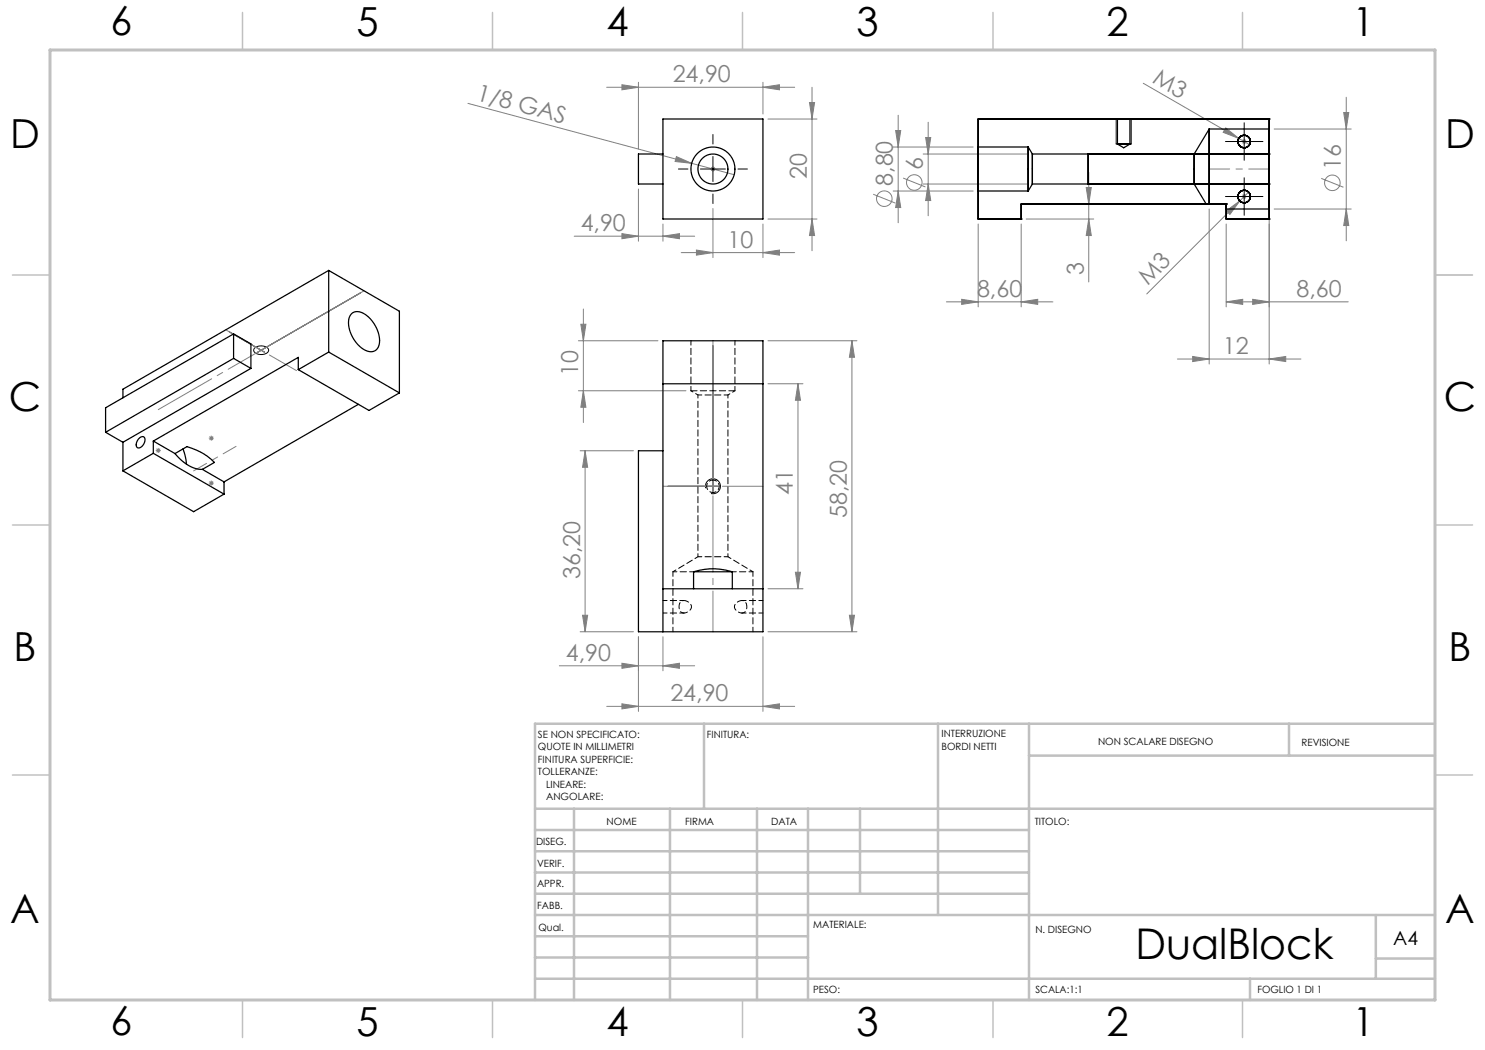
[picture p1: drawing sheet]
<svg xmlns="http://www.w3.org/2000/svg" width="297mm" height="210mm" viewBox="0 0 297 210" stroke-linecap="round" stroke-linejoin="round" font-family="sans-serif">
<g fill="none" stroke="#808080" stroke-width=".2">
<path d="M121.3 17.5h37.6M124.4 16.9l3.3 .6-3.3 .5zM127.7 16.5v13.3M152.6 17.5l3.3-.6v1.1zM152.6 16.5v6.3M162.4 17.5v32.7M228.7 16.7l21.2 12.2M269.2 19.5v28.7M93.6 20.7l44.7 12M127.7 37.8v10.4M135.3 31.3l3 1.4-3.3-.4zM138.3 32.7l8.5 2.2"/>
<path d="M142.1 33.8h1M142.2 33.5l.7 .7M142.6 33.3v1M142.9 33.5l-.7 .7M153.6 23.8h9.8M161.9 20.5h1l-.5 3.3zM174.6 38.8l4.5 1.8M178.6 29.4h16M178.6 38.2h16M179.1 26.1h1l-.5 3.3zM179.6 38.2l.5 3.3h-1zM179.6 23.1v21.5"/>
<path d="M180.6 35.6l4.5 1.8M184.6 30.8h20.9M184.6 36.8h20.9M185.1 27.5h1l-.5 3.3zM185.6 36.8l.5 3.3h-1zM185.6 24.5v18.7M217.2 37.5h1.1l-.5 3.3zM217.8 34.5v21.9M245.1 25.6l2.7 2.1-3.2-1.2zM248.3 39.3h1M248.3 28.3h1M248.5 39l.7 .7"/>
<path d="M248.5 28l.7 .7M248.8 27.8v1M248.8 38.8v1M249.2 28l-.7 .7M249.7 38.4l-1.7 1.8M253.8 34.8v38M254.8 25.8h15.4M264.2 35.7l4.5 1.8M268.7 22.5h1.1l-.6 3.3zM72.1 58.6l-20.6 11.9M114.8 47.2h24.1M124.4 46.7l3.3 .5-3.3 .5z"/>
<path d="M132.6 47.2l3.3-.5v1zM132.6 44.8v3.4M136.2 50.5h22.7M139.3 50l3.3 .5-3.3 .5zM142.6 41.7v9.8M152.6 50.5l3.3-.5v1zM152.6 44.8v6.7M153.6 43.8h9.8M162.4 43.8l.5 3.3h-1zM192.3 59.9l3.3 .5-3.3 .5zM195.6 44.8v16.6M204.2 44.8v16.6"/>
<path d="M205.2 43.8h13.6M217.8 43.8l.5 3.3h-1.1zM241.8 41.8v31M245.2 44.8v16.6M245.3 42.2l2.7-2-2 2.7zM248 40.2l-18.7 18.6M250.5 59.9l3.3 .5-3.3 .5zM254.8 41.8h15.4M269.2 41.8l.6 3.3h-1.1zM45.9 66.4l7 4.1M115.7 68.2h15.9M115.7 78.2h21.5"/>
<path d="M116.2 64.9h1l-.5 3.3zM116.7 78.2l.5 3.3h-1zM116.7 61.8v22.7M142.6 69.2v29.1M153.6 76.8h7M153.6 68.2h17.8M159.6 76.8l.5 3.3h-1zM159.6 76.8v41M170.4 68.2v58.2M170.4 68.2l.5 3.3h-1zM189.3 60.4h21.3M204.2 60.4l3.3-.5v1z"/>
<path d="M235.5 71.8h24.7M238.5 71.3l3.3 .5-3.3 .5zM245.2 60.4l3.3-.5v1zM245.2 60.4h24.5M253.8 71.8l3.3-.5v1zM31.2 90.1h1M31.3 89.7l.7 .7M31.7 89.6v1M32 89.7l-.7 .7M41.8 96.6h1M41.8 87.6h1M41.9 96.3l.7 .7"/>
<path d="M41.9 87.3l.7 .7M42.3 87.1v1M42.3 96.1v1M42.6 96.3l-.7 .7M42.6 87.3l-.7 .7M116 90.2h10.7M117 90.2v36.2M117 90.2l.5 3.3h-1zM133.6 97.3h10M153.6 117.8h7M159.1 114.5h1l-.5 3.3zM111.9 133.2h27"/>
<path d="M116 126.4h10.7M116.5 123.1h1l-.5 3.3zM124.4 132.7l3.3 .5-3.3 .5zM127.7 127.4v14.9M132.6 133.2l3.3-.5v1zM132.6 127.4v6.8M152.6 127.4v14.9M153.6 126.4h17.8M169.9 123.1h1l-.5 3.3zM121.3 141.3h37.6M124.4 140.8l3.3 .5-3.3 .5zM152.6 141.3l3.3-.5v1z"/>
<circle cx="176.9" cy="39.7" r="1.56"/>
<circle cx="182.9" cy="36.5" r="1.56"/>
<circle cx="266.5" cy="36.6" r="1.56"/>
</g>
<path d="M140.1 33.8h5M142.6 31.3v5M223.2 23.8v5M226.2 23.8v5M246.3 39.3h5M246.3 28.3h5M248.8 25.8v5M248.8 36.8v5M50.9 69.6a1.91 1.91 0 0 1 2.8 .4 1.58 1.58 0 0 1-2.3 .8l-.3-.2a.59 .59 0 0 1-.2-1zM141.1 97.6a1.5 1.5 0 0 1 1.4-1.8 1.5 1.5 0 0 1 1.6 1.6 1.5 1.5 0 0 1-1.9 1.3" fill="none" stroke="#000" stroke-width=".2"/>
<path d="M287 55h7.5M287 144.8v55.2h-187.2" fill="none" stroke="#c0c0c0" stroke-width=".2"/>
<g fill="none" stroke="#c0c0c0" stroke-width=".5">
<path d="M140.8 144.8v17M187.6 144.8v38.2M205.8 144.8v55.2M205.8 151.1h81.2M257.8 144.8v6.3M287 144.8h-180v55.2M107 161.8h180M107 178.8h98.8M107 174.5h98.8M107 170.3h98.8M107 166h98.8M114.8 161.8v38.2"/>
<path d="M134 161.8v38.2M151.4 161.8v38.2M161.6 161.8v38.2M172 161.8v17M107 195.8h180M107 191.5h54.6M107 187.3h54.6M107 183h180M250 195.8v4.2M275.2 183v12.8M275.2 191.7h11.8"/>
</g>
<g fill="none" stroke="#c0c0c0" stroke-width=".3">
<path d="M48.5 2.5v7.5M98.5 2.5v7.5M148.5 2.5v7.5M198.6 2.5v7.5M248.5 2.5v7.5M2.5 55h7.5M287 55h7.5M2.5 105h7.5M287 105h7.5M2.5 155h7.5M287 155h7.5M48.5 200v7.5"/>
<path d="M98.5 200v7.5M148.5 200v7.5M198.6 200v7.5M248.5 200v7.5"/>
</g>
<path d="M10 10h277v190h-277z" fill="none" stroke="#c0c0c0" stroke-width=".6"/>
<path d="M137.6 33.8h-1.9M142.6 28.8v-1.9M142.6 38.8v1.9M147.6 33.8h1.9M246.3 39.3h-1.2M246.3 28.3h-1.2M248.8 36.8v-1.2M248.8 25.8v-1.2M248.8 30.8v1.3M251.3 39.3h1.3M251.3 28.3h1.3M248.8 41.8v1.3" fill="none" stroke="#000" stroke-width=".2" stroke-dasharray="15.2 1.3 1.3 1.3"/>
<path d="M241.8 33.8h12" fill="none" stroke="#808080" stroke-width=".2" stroke-dasharray="15.2 1.3 1.3 1.3" stroke-dashoffset="11.1"/>
<path d="M31.7 81.9l41.1-23.7" fill="none" stroke="#808080" stroke-width=".2" stroke-dasharray="15.2 1.3 1.3 1.3" stroke-dashoffset="2.9"/>
<path d="M59.3 74.1l-14.1-8.1" fill="none" stroke="#808080" stroke-width=".2" stroke-dasharray="15.2 1.3 1.3 1.3" stroke-dashoffset="9"/>
<path d="M47.2 89.3l-8.5 4.9" fill="none" stroke="#808080" stroke-width=".2" stroke-dasharray="15.2 1.3 1.3 1.3" stroke-dashoffset="12.2"/>
<path d="M152.6 97.3h-20M142.6 126.4v-58.2" fill="none" stroke="#808080" stroke-width=".2" stroke-dasharray="15.2 1.3 1.3 1.3" stroke-dashoffset="7.1"/>
<path d="M223.2 28.8h3" fill="none" stroke="#000" stroke-width=".2" stroke-dasharray="1.3 .6" stroke-dashoffset=".1"/>
<g fill="#808080">
<path d="M245.1 25.6l2.7 2.1-3.2-1.2z"/>
<path d="M135.3 31.3l3 1.4-3.3-.4z"/>
<path d="M245.3 42.2l2.7-2-2 2.7z"/>
<path d="M152.6 17.5l3.3-.6v1.1zM124.4 16.9l3.3 .6-3.3 .5zM204.2 60.4l3.3-.5v1zM192.3 59.9l3.3 .5-3.3 .5zM250.5 59.9l3.3 .5-3.3 .5zM245.2 60.4l3.3-.5v1zM132.6 133.2l3.3-.5v1zM124.4 132.7l3.3 .5-3.3 .5z"/>
<path d="M139.3 50l3.3 .5-3.3 .5zM152.6 50.5l3.3-.5v1zM124.4 46.7l3.3 .5-3.3 .5zM132.6 47.2l3.3-.5v1z"/>
<path d="M124.4 140.8l3.3 .5-3.3 .5zM152.6 141.3l3.3-.5v1z"/>
<path d="M238.5 71.3l3.3 .5-3.3 .5zM253.8 71.8l3.3-.5v1z"/>
<path d="M162.4 43.8l.5 3.3h-1zM161.9 20.5h1l-.5 3.3z"/>
<path d="M268.7 22.5h1.1l-.6 3.3zM269.2 41.8l.6 3.3h-1.1zM185.1 27.5h1l-.5 3.3zM185.6 36.8l.5 3.3h-1zM179.1 26.1h1l-.5 3.3zM179.6 38.2l.5 3.3h-1zM217.2 37.5h1.1l-.5 3.3zM217.8 43.8l.5 3.3h-1.1zM159.6 76.8l.5 3.3h-1zM159.1 114.5h1l-.5 3.3zM116.2 64.9h1l-.5 3.3zM116.7 78.2l.5 3.3h-1z"/>
<path d="M170.4 68.2l.5 3.3h-1zM169.9 123.1h1l-.5 3.3zM117 90.2l.5 3.3h-1zM116.5 123.1h1l-.5 3.3z"/>
</g>
<g fill="none" stroke="#000" stroke-width=".25">
<path d="M132.6 23.8h20v20h-20zM132.6 30.8h-4.9v6h4.9M195.6 29.4v8.8zM195.6 23.8h58.2M195.6 29.4h10l.9 1.4h47.3M195.6 23.8v20M195.6 23.8h.1M205.6 29.4v8.8zM206.5 30.8v6zM217.6 30.8v6M217.6 36.8h.1M217.6 30.8h.1"/>
<path d="M223.5 23.8h2.5zM223.5 28.8h2.5zM223.5 23.8v5M226 23.8v5l-1.3 .8-1.2-.8M238.8 30.8v6zM238.8 36.8l2.4 4M241.8 25.8v15zM253.8 25.8v16zM253.8 36.8h-47.3l-.9 1.4h-10M253.8 25.8h-12l-3 5M253.8 23.8v20M253.8 23.8h.1"/>
<path d="M253.8 36.8h.1M253.8 30.8h.1M65.7 54.1l-41.1 23.7v1.8M65.7 54.1v16.3M65.7 54.1l14.2 8.1v16.4M195.6 43.8h8.6M195.6 43.8h.1M204.2 43.8h.1M204.2 40.8h.1M204.2 40.8h41M204.2 40.8v3M241.2 40.8h.6z"/>
<path d="M245.2 40.8v1zM245.2 43.8h8.6M245.2 41.8h8.6M245.2 40.8v3M245.2 43.8h.1M245.2 40.8h.1M253.8 43.8h.1M46.7 66.8l3.5 2v4.9M46.7 71.7l-25.6 14.8M46.7 71.7l3.5 2M46.7 66.8v4.9M46.7 66.8l-25.6 14.8v4.9"/>
<path d="M50.2 73.7l-25.6 14.8M59.7 73.9v-2.4l-29 16.7M59.7 73.9l14.1 8.2 6.1-3.5M65.7 70.4l-6 3.5M65.7 70.4l14.2 8.2M70.4 62.7a2.63 2.63 0 0 1 3.4 .8 5.9 5.9 0 0 1 1.9 5.9 1.94 1.94 0 0 1-3.1 .4 6.3 6.3 0 0 1-2.7-6.4zM132.6 76.8h20M21.1 86.5l3.5 2M24.6 88.5v5.7M24.6 94.2l14.1 8.1 6.1-3.5M27.8 87.7a.67 .67 0 0 1 .9-.3 .67 .67 0 0 1 .2 1 1.21 1.21 0 0 1-1.5 1 1.46 1.46 0 0 1 .4-1.7zM30.7 90.7l-6.1 3.5"/>
<path d="M30.7 88.2v2.5M30.7 88.2l4.3 2.5M30.7 90.7l14.1 8.1M35 90.7l2.4-1.4 1.9 .7 1.5 .8 2.1 1.7-2.4 1.4M35 90.7a7.5 7.5 0 0 0 5.5 3.2M36.6 89.8l.5 1.7 .2 1.3M40.5 93.9l4.3 2.5M44.8 96.4v2.4M71.7 80.9l-26.9 15.5M132.6 90.2h-4.9v36.2h24.9v-58.2h-20v58.2M132.6 117.8h20M138.7 114.4h7.8"/>
<path d="M138.7 114.4a12.8 12.8 0 0 1 7.8 0M138.7 114.4v3.4M146.5 114.4v3.4"/>
<circle cx="142.6" cy="33.8" r="4.4"/>
<circle cx="142.6" cy="33.8" r="3"/>
<circle cx="248.8" cy="39.3" r="1.25"/>
<circle cx="248.8" cy="28.3" r="1.25"/>
</g>
<path d="M139.6 79h6M142.6 96a1.25 1.25 0 0 1 1.1 1.8 1.25 1.25 0 0 1-2.1 .2 1.25 1.25 0 0 1 .7-2h.3M138.7 114.4h-4.1M145.6 111.3h-6M150.6 114.4h-4.1M136.8 122.6a1.28 1.28 0 0 0 1.4-1.7 1.23 1.23 0 0 0-1.2-.8 1.23 1.23 0 0 0-1.1 .8l-.1 .2a1.15 1.15 0 0 0 1 1.5M148.4 122.6a1.36 1.36 0 0 0 .5-2.4 1.4 1.4 0 0 0-2 1.5 1.71 1.71 0 0 0 1.5 .9" fill="none" stroke="#000" stroke-width=".2" stroke-dasharray="1.3 .6" stroke-dashoffset=".5"/>
<path d="M138.2 78.2h8.8M148.4 120.1h.1" fill="none" stroke="#000" stroke-width=".2" stroke-dasharray="1.3 .6"/>
<path d="M134.6 114.4v12M150.6 126.4v-12" fill="none" stroke="#000" stroke-width=".2" stroke-dasharray="1.3 .6" stroke-dashoffset=".3"/>
<path d="M139.6 111.3l-5 3.1M150.6 114.4l-5-3.1" fill="none" stroke="#000" stroke-width=".2" stroke-dasharray="1.3 .6" stroke-dashoffset=".6"/>
<path d="M138.2 68.2v10M147 78.2v-10M132.6 122.6h4.2M136.8 120.1h-4.2M148.4 122.6h4.2M152.6 120.1h-4.2" fill="none" stroke="#000" stroke-width=".2" stroke-dasharray="1.3 .6" stroke-dashoffset=".4"/>
<path d="M138.2 78.2l1.4 .8M145.6 79l1.4-.8" fill="none" stroke="#000" stroke-width=".2" stroke-dasharray="1.3 .6" stroke-dashoffset=".8"/>
<path d="M139.6 79v32.3M145.6 111.3v-32.3" fill="none" stroke="#000" stroke-width=".2" stroke-dasharray="1.3 .6" stroke-dashoffset=".7"/>
<text font-size="8.5" x="227.1" y="191.7">DualBlock</text>
<g font-size="8">
<text x="22.1" y="7.1">6</text>
<text x="71.3" y="7.1">5</text>
<text x="121.3" y="7.1">4</text>
<text x="171.3" y="7.1">3</text>
<text x="221.3" y="7.1">2</text>
<text x="270.5" y="7.1">1</text>
<text x="2" y="29.6">D</text>
<text x="289" y="29.6">D</text>
<text x="1.8" y="82.1">C</text>
<text x="288.8" y="82.1">C</text>
<text x="2.7" y="132.1">B</text>
<text x="289.7" y="132.1">B</text>
<text x="2" y="184.6">A</text>
<text x="289" y="184.6">A</text>
<text x="22.1" y="207.1">6</text>
<text x="71.3" y="207.1">5</text>
<text x="121.3" y="207.1">4</text>
<text x="171.3" y="207.1">3</text>
<text x="221.3" y="207.1">2</text>
<text x="270.5" y="207.1">1</text>
</g>
<g font-size="4.7" fill="#808080">
<text x="134.5" y="16.4">24,90</text>
<text x="230.3" y="16.4" transform="rotate(30 230.3 16.4)">M3</text>
<text x="95.1" y="20" transform="rotate(15 95.1 20)">1/8 GAS</text>
<text x="161.4" y="35.8" transform="rotate(-90 161.4 35.8)">20</text>
<text x="184.6" y="33.9" transform="rotate(-90 184.6 33.9)">6</text>
<text x="268.2" y="34" transform="rotate(-90 268.2 34)">16</text>
<text x="178.6" y="37.2" transform="rotate(-90 178.6 37.2)">8,80</text>
<text x="116.1" y="46.2">4,90</text>
<text x="145.5" y="49.5">10</text>
<text x="195.4" y="59.4">8,60</text>
<text x="216.7" y="55.1" transform="rotate(-90 216.7 55.1)">3</text>
<text x="229.6" y="57.2" transform="rotate(-45 229.6 57.2)">M3</text>
<text x="259.3" y="59.4">8,60</text>
<text x="244.6" y="70.8">12</text>
<text x="115.7" y="75.2" transform="rotate(-90 115.7 75.2)">10</text>
<text x="158.6" y="99.1" transform="rotate(-90 158.6 99.1)">41</text>
<text x="169.4" y="103.6" transform="rotate(-90 169.4 103.6)">58,20</text>
<text x="116" y="115.9" transform="rotate(-90 116 115.9)">36,20</text>
<text x="113.2" y="132.1">4,90</text>
<text x="134.1" y="140.3">24,90</text>
</g>
<text font-size="3.9" x="278.6" y="189">A4</text>
<g font-size="2">
<text x="107.6" y="147.6">SE NON SPECIFICATO:</text>
<text x="141.4" y="147.6">FINITURA:</text>
<text x="188.3" y="147.5">INTERRUZIONE</text>
<text x="188.3" y="150">BORDI NETTI</text>
<text x="219.6" y="149">NON SCALARE DISEGNO</text>
<text x="260.3" y="149.2">REVISIONE</text>
<text x="107.6" y="150.1">QUOTE IN MILLIMETRI</text>
<text x="107.6" y="152.6">FINITURA SUPERFICIE:</text>
<text x="107.6" y="155.1">TOLLERANZE:</text>
<text x="109.2" y="157.6">LINEARE:</text>
<text x="109.2" y="160.1">ANGOLARE:</text>
<text x="121.3" y="165">NOME</text>
<text x="137" y="164.9">FIRMA</text>
<text x="154.2" y="164.9">DATA</text>
<text x="207" y="164.9">TITOLO:</text>
<text x="107.2" y="169.1">DISEG.</text>
<text x="107.4" y="173.3">VERIF.</text>
<text x="107.4" y="177.4">APPR.</text>
<text x="107.5" y="181.8">FABB.</text>
<text x="162.7" y="185.5">MATERIALE:</text>
<text x="107.7" y="186.1">Qual.</text>
<text x="207.1" y="186.6">N. DISEGNO</text>
<text x="162.6" y="198.5">PESO:</text>
<text x="207.1" y="198.6">SCALA:1:1</text>
<text x="251.5" y="198.6">FOGLIO 1 DI 1</text>
</g>
</svg>
